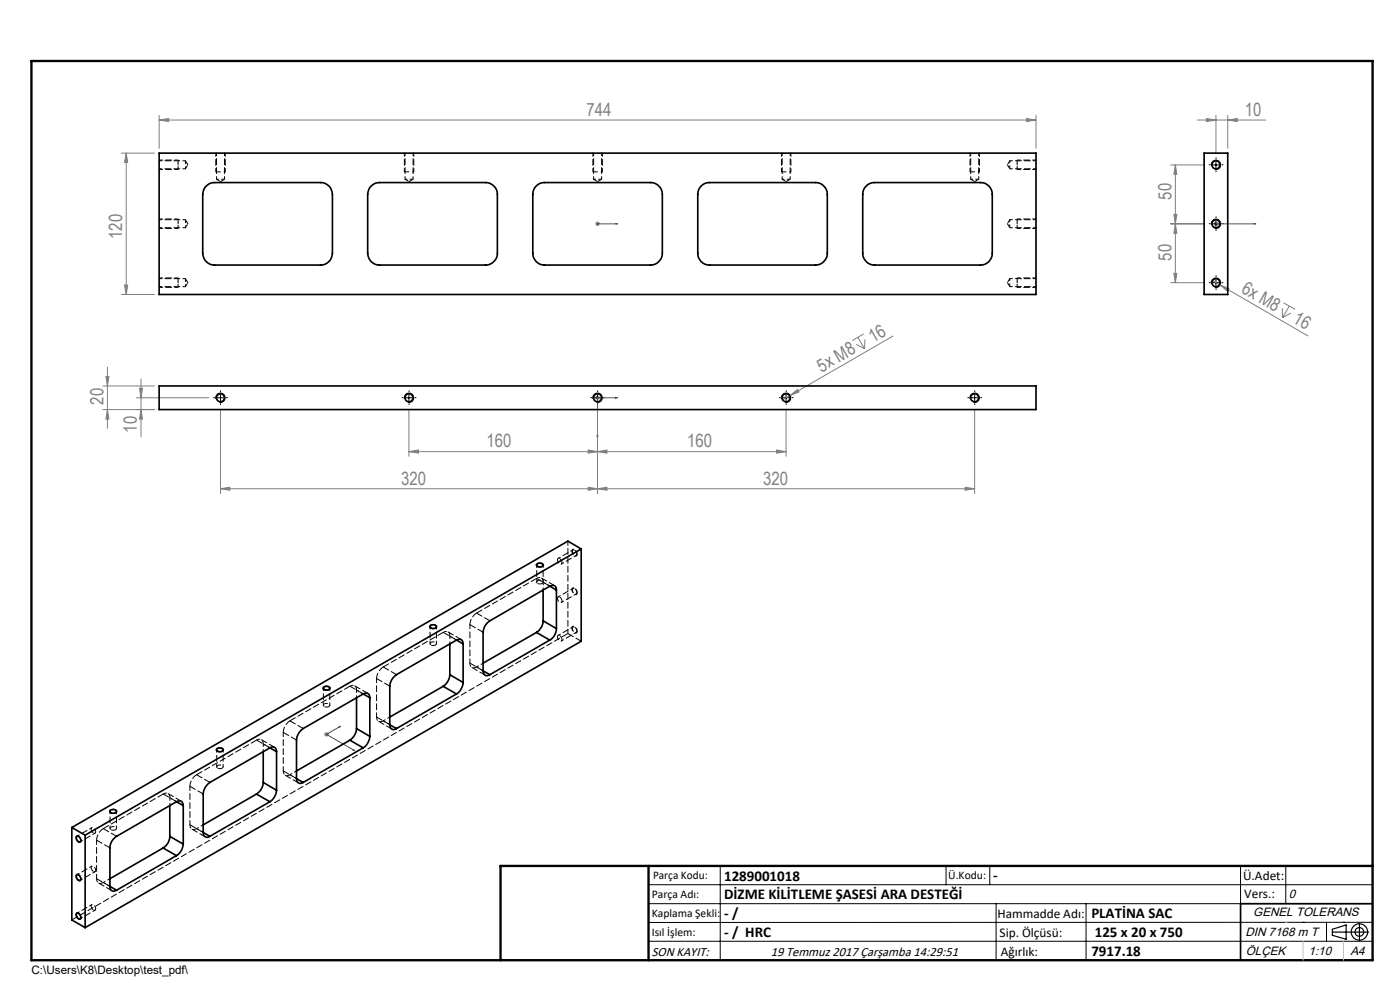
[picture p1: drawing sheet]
<svg xmlns="http://www.w3.org/2000/svg" width="297mm" height="210mm" viewBox="0 0 297 210" stroke-linecap="round" stroke-linejoin="round" font-family="sans-serif">
<g fill="none" stroke="#808080" stroke-width=".21">
<path d="M25.8 32.5h7M26.8 32.5l.3 2h-.7zM26.8 32.5v30M33.8 25.5l2-.4v.7zM33.8 25.5h186M33.8 24.5v7M217.8 25.1l2 .4-2 .3zM219.8 24.5v7M248.4 35h7.1M249.3 35l.4 2h-.7zM249.3 35v25M254 25.5h14.5"/>
<path d="M255.9 25.1l2.1 .4-2.1 .3zM258 24.5v8M260.5 25.5l2-.4v.7zM260.5 24.5v7M126.3 47.5h1M126.4 47.1l.7 .7M126.8 47v1M127.1 47.1l-.7 .7M248.4 47.5h7.1M248.4 60h7.1M249 45.5h.7l-.4 2zM249 58h.7l-.4 2z"/>
<path d="M249.3 47.5l.4 2h-.7zM257.1 59.5l1.7 1M257.5 47.5h.9M257.6 47.1l.7 .7M258 47v1M258.3 47.1l-.7 .7M22.5 79.9h.6l-.3 2zM22.8 77.9v13M25.8 62.5h7M26.4 60.5h.7l-.3 2zM181.6 73.1l1.8 .9M182 71.5l1.4 2.5"/>
<path d="M183.2 70.8l-2.4 1.4M183.5 72l-.1 2M189.4 71.3l-21.8 12.6M258.8 60.5l1.9 .7-.3 .6zM258.8 60.5l18.7 10.8M272 65.4l.1 2M272.3 64.2l2.4 1.4M273.5 64.9l-1.4 2.5M273.9 66.4l-1.8 1M21.8 86.9h11M21.8 81.9h11M22.8 86.9l.3 2h-.6z"/>
<path d="M28.9 84.4h15.4M29.6 82.4h.6l-.3 2zM29.9 80.4v12.3M29.9 86.9l.3 2h-.6zM46.8 86.8v17.9M86.7 95.8l2.1-.3v.6zM86.7 86.8v10M124.8 95.5l2 .3-2 .3zM126.3 84.4h1M126.4 84l.7 .7M126.8 83.9v1M126.8 95.8l2-.3v.6z"/>
<path d="M126.8 86.8v17.9M127.1 84l-.7 .7M164.7 95.5l2.1 .3-2.1 .3zM166.8 95.8h-80.1M166.8 86.8v10M167.6 83.9l1.6-1.3 .3 .5zM167.6 83.9l-1.7 1M206.8 86.8v17.9M46.8 103.7l2-.3v.6zM46.8 103.7h160M124.8 103.4l2 .3-2 .3zM126.8 103.7l2-.3v.6z"/>
<path d="M204.8 103.4l2 .3-2 .3zM68.8 155.8h1M68.9 155.4l.7 .7M69.3 155.3v1M69.6 155.4l-.7 .7"/>
</g>
<g fill="none" stroke="#000" stroke-width=".21">
<path d="M257 35.2a.99 .99 0 0 1 .9-1.2 .99 .99 0 0 1 1 1.1 .99 .99 0 0 1-1.2 .8M257.3 35h1.3M258 34.4v1.2M257 47.7a.99 .99 0 0 1 .9-1.2 .99 .99 0 0 1 1 1.1 .99 .99 0 0 1-1.2 .8M257.3 60h1.3M257.3 47.5h1.3M258 46.8v1.3M258 59.4v1.2M257 60.2a1 1 0 0 1 .9-1.2 1 1 0 0 1 1.1 1.1 1 1 0 0 1-1.3 .9M45.8 84.6a1 1 0 0 1 .9-1.2 1 1 0 0 1 1.1 1 1 1 0 0 1-1.3 .9M46.1 84.4h1.3M46.8 83.7v1.3"/>
<path d="M85.8 84.6a1 1 0 0 1 .9-1.2 1 1 0 0 1 1.1 1 1 1 0 0 1-1.3 .9M86.1 84.4h1.3M86.7 83.7v1.3M125.8 84.6a.99 .99 0 0 1 .9-1.2 .99 .99 0 0 1 1 1.1 .99 .99 0 0 1-1.2 .8M126.2 84.4h1.2M126.8 83.7v1.3M165.8 84.6a.99 .99 0 0 1 .9-1.2 .99 .99 0 0 1 1.1 1.1 .99 .99 0 0 1-1.3 .8M166.1 84.4h1.3M166.8 83.7v1.3M205.8 84.6a.99 .99 0 0 1 .9-1.2 .99 .99 0 0 1 1.1 1.1 .99 .99 0 0 1-1.3 .8M206.1 84.4h1.3M206.8 83.7v1.3"/>
<path d="M113.7 119.7a.97 .97 0 0 1 1.6 .2 .88 .88 0 0 1-.8 .4 .88 .88 0 0 1-.8-.6zM91.2 132.7a.91 .91 0 0 1 1.5 .3 .98 .98 0 0 1-1.6 0zM46 158.8a.79 .79 0 0 1 .8-.3 .79 .79 0 0 1 .6 .7 .89 .89 0 0 1-1.5-.3zM68.6 145.7a.99 .99 0 0 1 1.5 .3 .98 .98 0 0 1-1.6 0zM16.2 177.3a.9 .9 0 0 1 .9 .5 .9 .9 0 0 1-.1 .9 .97 .97 0 0 1-.8-1.4zM23.3 171.9a.96 .96 0 0 1 1.5 .2 .93 .93 0 0 1-1.6 0zM16.2 193.6a.9 .9 0 0 1 .9 .5 .9 .9 0 0 1-.1 .9 .97 .97 0 0 1-.8-1.4zM16.2 185.5a.87 .87 0 0 1 .9 .4 .87 .87 0 0 1-.1 1 .94 .94 0 0 1-.8-1.4zM137.6 187.7h153.6M137.6 191.7h153.6M137.6 199.7h153.6M152.8 183.7v20"/>
<path d="M200.7 183.7v4M210 183.7v4M211.3 191.7v12M230.4 191.7v12M263.2 183.7v20M272.8 183.7v8M276.4 195.6h.1M281.4 195.6v4.1M285 195.6h.1M291.2 195.6l-153.6 .1"/>
</g>
<path d="M47.7 36.5h-1.9M87.7 36.5h-1.9M127.7 36.5h-1.9M167.7 36.5h-1.9M207.7 36.5h-1.9" fill="none" stroke="#000" stroke-width=".21" stroke-dasharray="1.3 .6" stroke-dashoffset="1" stroke-linecap="butt"/>
<path d="M37.8 34.7v-.7M215.8 34.7v-.7M37.8 59.7v-.7M37.8 47.2v-.7M215.8 59.7v-.7M215.8 47.2v-.7" fill="none" stroke="#000" stroke-width=".21" stroke-dasharray="1.3 .6" stroke-dashoffset=".4" stroke-linecap="butt"/>
<path d="M37.8 36v-1M215.8 36v-1M37.8 48.5v-1M215.8 48.5v-1M37.8 61v-1M215.8 61v-1M122.5 117.6a.94 .94 0 0 0-1-1.1 .88 .88 0 0 0 0 1 .88 .88 0 0 0 .9 .4l.1-.3M122.5 133.9a.94 .94 0 0 0-1-1 .88 .88 0 0 0 0 .9 .88 .88 0 0 0 .9 .4l.1-.3M122.5 125.7a.94 .94 0 0 0-1-1 .88 .88 0 0 0 0 .9 .88 .88 0 0 0 .9 .4l.1-.3" fill="none" stroke="#000" stroke-width=".21" stroke-dasharray="1.3 .6" stroke-dashoffset=".5" stroke-linecap="butt"/>
<g fill="none" stroke="#000" stroke-width=".25">
<path d="M282.6 197.7h7.8M282.6 197.1l3-.9v3l-3-.8zM288.4 195.8v3.8M106.2 203.7h185"/>
<circle cx="288.4" cy="197.7" r="1.74"/>
<circle cx="288.4" cy="197.7" r=".93"/>
</g>
<g fill="none" stroke="#00f" stroke-width=".21">
<path d="M126.6 47.5h.3zM126.8 47.5h.1M126.8 47.5h4.2M131 47.5h-.4h.4M257.8 47.5h.3zM258 47.5h.1M258 47.5h8.4M266.4 47.5h-.4h.4M126.6 92.4h.3l-.1 .4zM130.6 84.3l.4 .1-.4 .1zM131 84.4h-4.2v8.4M71.9 154.2l.3-.2-.2 .3z"/>
<path d="M72.2 154l-2.9 1.8 5.9 3.4M74.9 159.1l.1-.1 .2 .2z"/>
</g>
<g fill="none" stroke="#000" stroke-width=".21" stroke-dasharray="15.2 1.3 1.3 1.3">
<path d="M256.7 35h-.2M258 33.7v-.2M258 36.2v.2M259.2 35h.3M256.7 60h-.2M256.7 47.5h-.2M258 58.7v-.2M258 46.2v-.2M258 48.7v.2M259.2 60h.3M259.2 47.5h.3M258 61.2v.2"/>
<path d="M45.5 84.4h-.2M46.8 83.1v-.2M46.8 85.6v.2M48 84.4h.3M85.5 84.4h-.2M86.8 83.1v-.2M86.8 85.6v.2M88 84.4h.3M125.5 84.4h-.2M126.8 83.1v-.2M126.8 85.6v.2M128 84.4h.3"/>
<path d="M165.5 84.4h-.2M166.8 83.1v-.2M166.8 85.6v.2M168 84.4h.3M205.5 84.4h-.2M206.8 83.1v-.2M206.8 85.6v.2M208 84.4h.3"/>
</g>
<g fill="none" stroke="#000" stroke-width=".21" stroke-dasharray="1.3 .6" stroke-dashoffset=".5">
<path d="M33.8 36h4M37.8 34h-4M45.8 32.5v4M47.8 36.5v-4M85.8 32.5v4M87.8 36.5v-4M125.8 32.5v4M127.8 36.5v-4M165.8 32.5v4M167.8 36.5v-4M205.8 32.5v4M207.8 36.5v-4"/>
<path d="M215.8 36h4M219.8 34h-4M33.8 48.5h4M37.8 59h-4M37.8 46.5h-4M215.8 48.5h4M219.8 59h-4M219.8 46.5h-4M33.8 61h4M215.8 61h4"/>
</g>
<path d="M37.8 35v-.3M47.8 36.5h-.1M87.8 36.5h-.1M127.8 36.5h-.1M167.8 36.5h-.1M207.8 36.5h-.1M215.8 35v-.3M37.8 60v-.3M37.8 47.5v-.3M215.8 60v-.3M215.8 47.5v-.3" fill="none" stroke="#000" stroke-width=".21" stroke-dasharray="1.3 .6"/>
<path d="M291.2 191.7h-28v12" fill="none" stroke="#000" stroke-width=".35"/>
<path d="M6.7 12.9h284.5v190.8h-284.5zM137.6 183.7v20M291.2 183.7h-185v20" fill="none" stroke="#000" stroke-width=".5"/>
<path d="M276.4 199.7v4M285 199.7v4" fill="none" stroke="#c0c0c0" stroke-width=".21"/>
<path d="M272.8 195.6h.1" fill="none" stroke="#c0c0c0" stroke-width=".25"/>
<g fill="#00f">
<path d="M130.6 47.5h.4zM126.6 47.5h.3z"/>
<path d="M257.8 47.5h.3zM266 47.5h.4z"/>
<path d="M71.9 154.2l.1 .1 .2-.3zM74.9 159.1l.3 .1-.2-.2z"/>
<path d="M130.6 84.3v.2l.4-.1zM126.6 92.4l.2 .4 .1-.4z"/>
</g>
<g fill="#808080">
<path d="M167.6 83.9l1.6-1.3 .3 .5z"/>
<path d="M258.8 60.5l1.9 .7-.3 .6z"/>
<path d="M124.8 95.5l2 .3-2 .3zM86.7 95.8l2.1-.3v.6z"/>
<path d="M255.9 25.1l2.1 .4-2.1 .3zM260.5 25.5l2-.4v.7zM46.8 103.7l2-.3v.6zM124.8 103.4l2 .3-2 .3zM126.8 95.8l2-.3v.6zM164.7 95.5l2.1 .3-2.1 .3zM126.8 103.7l2-.3v.6zM204.8 103.4l2 .3-2 .3z"/>
<path d="M217.8 25.1l2 .4-2 .3zM33.8 25.5l2-.4v.7z"/>
<path d="M22.8 86.9l.3 2h-.6zM22.5 79.9h.6l-.3 2z"/>
<path d="M26.8 32.5l.3 2h-.7zM26.4 60.5h.7l-.3 2zM249.3 35l.4 2h-.7zM249 45.5h.7l-.4 2zM249.3 47.5l.4 2h-.7zM249 58h.7l-.4 2zM29.6 82.4h.6l-.3 2zM29.9 86.9l.3 2h-.6z"/>
</g>
<g fill="none" stroke="#000" stroke-width=".35">
<path d="M33.8 32.5h186v30h-186zM43.7 39.5a2.32 2.32 0 0 1 1.8-.8h22.5a2.53 2.53 0 0 1 2.5 2.5v12.5a2.53 2.53 0 0 1-2.5 2.5h-22.5a2.53 2.53 0 0 1-2.5-2.5v-12.5a2.72 2.72 0 0 1 .7-1.7zM78.7 39.5a2.32 2.32 0 0 1 1.8-.8h22.5a2.53 2.53 0 0 1 2.5 2.5v12.5a2.53 2.53 0 0 1-2.5 2.5h-22.5a2.53 2.53 0 0 1-2.5-2.5v-12.5a2.72 2.72 0 0 1 .7-1.7zM113.7 39.5a2.32 2.32 0 0 1 1.8-.8h22.5a2.53 2.53 0 0 1 2.5 2.5v12.5a2.53 2.53 0 0 1-2.5 2.5h-22.5a2.47 2.47 0 0 1-2.5-2.5v-12.5a2.47 2.47 0 0 1 .7-1.7zM148.7 39.5a2.33 2.33 0 0 1 1.8-.8h22.5a2.53 2.53 0 0 1 2.5 2.5v12.5a2.53 2.53 0 0 1-2.5 2.5h-22.5a2.47 2.47 0 0 1-2.5-2.5v-12.5a2.47 2.47 0 0 1 .7-1.7zM183.8 39.5a2.32 2.32 0 0 1 1.7-.8h22.5a2.47 2.47 0 0 1 2.5 2.5v12.5a2.47 2.47 0 0 1-2.5 2.5h-22.5a2.53 2.53 0 0 1-2.5-2.5v-12.5a2.32 2.32 0 0 1 .8-1.7zM255.4 32.5h5.1v30h-5.1zM33.8 81.9h186v5h-186zM113.9 119.7a.78 .78 0 0 1 1.3 .2 .74 .74 0 0 1-.7 .4 .74 .74 0 0 1-.7-.5zM123.3 116.4l-105.2 60.8M123.3 116.4v19.6l-105.2 60.8M123.3 116.4l-2.8-1.6-105.3 60.7"/>
<path d="M91.3 132.7a.73 .73 0 0 1 1.2 .4 .66 .66 0 0 1-.7 .3 .66 .66 0 0 1-.5-.7zM95.4 136.6v6.5M96.8 135.8l-12.7 7.3a3.2 3.2 0 0 0-1.4 2.5v8.1M96.8 135.8a.86 .86 0 0 1 1-.1 .86 .86 0 0 1 .4 .9M96.8 135.8l1.4 .8M98.2 136.6v8.2M113.8 134.2l2.8 1.6M113.8 134.2l-11.3 6.5M115.2 131.7a2.97 2.97 0 0 1-1.4 2.5M115.2 131.7l2.8 1.6M115.2 125.2v6.5M116.6 124.3l-12.7 7.4a3.1 3.1 0 0 0-1.4 2.5v8.1"/>
<path d="M116.6 124.3a.85 .85 0 0 1 1-.1 .85 .85 0 0 1 .4 1M116.6 135.8l-12.7 7.3M116.6 124.3l1.4 .9M118 133.3a2.97 2.97 0 0 1-1.4 2.5M118 125.2v8.1M46 158.8a.72 .72 0 0 1 .8-.2 .72 .72 0 0 1 .5 .6 .78 .78 0 0 1-1.3-.2zM55.8 159.4v6.6M57.3 158.6a.86 .86 0 0 1 1-.1 .86 .86 0 0 1 .4 .9M57.3 158.6l-12.8 7.4a3.2 3.2 0 0 0-1.4 2.4v8.2M57.3 158.6l1.4 .8M58.7 159.4v8.2M68.7 145.8a.83 .83 0 0 1 1.3 .2 .75 .75 0 0 1-.7 .4 .75 .75 0 0 1-.7-.5z"/>
<path d="M74.2 157l2.8 1.6M74.2 157l-11.3 6.5M75.6 154.5a3.2 3.2 0 0 1-1.4 2.5M75.6 154.5l2.9 1.7M75.6 148v6.5M77 147.2a.86 .86 0 0 1 1-.1 .86 .86 0 0 1 .5 .9M77 147.2l-12.7 7.3a3.2 3.2 0 0 0-1.4 2.5v8.2M77 158.6l-12.7 7.4M77 147.2l1.5 .8M78.5 156.2a3.2 3.2 0 0 1-1.5 2.4M78.5 148v8.2M82.7 153.7a.86 .86 0 0 0 .4 .9 .86 .86 0 0 0 1-.1"/>
<path d="M82.7 153.7l1.4 .8M94 145.6l2.8 1.6M94 145.6l-11.3 6.5M95.4 143.1a3.2 3.2 0 0 1-1.4 2.5M95.4 143.1l2.8 1.7M96.8 147.2l-12.7 7.3M98.2 144.8a3.2 3.2 0 0 1-1.4 2.4M102.5 142.3a.88 .88 0 0 0 .4 .9 .88 .88 0 0 0 1-.1M102.5 142.3l1.4 .8M15.2 175.5l2.9 1.7M15.2 175.5v19.6l2.9 1.7M16.3 177.4a.78 .78 0 0 1 .7 1.2 .84 .84 0 0 1-.7-1.2z"/>
<path d="M18.1 177.2v19.6M23.4 171.9a.73 .73 0 0 1 1.3 .4 .78 .78 0 0 1-1.3-.3zM34.6 179.9l2.8 1.6M34.6 179.9l-11.3 6.5M36 177.4a2.97 2.97 0 0 1-1.4 2.5M36 177.4l2.9 1.7M36 170.9v6.5M37.4 170.1a.88 .88 0 0 1 1-.1 .88 .88 0 0 1 .5 .9M37.4 170.1l-12.7 7.3a2.97 2.97 0 0 0-1.4 2.5v8.1M37.4 170.1l1.5 .8M38.9 179.1a3.1 3.1 0 0 1-1.5 2.4M38.9 170.9v8.2"/>
<path d="M43.1 176.6a.86 .86 0 0 0 .4 .9 .86 .86 0 0 0 1-.1M43.1 176.6l1.4 .8M54.4 168.4l2.9 1.7M54.4 168.4l-11.3 6.6M55.8 166a3.1 3.1 0 0 1-1.4 2.4M55.8 166l2.9 1.6M57.3 170.1l-12.8 7.3M58.7 167.6a3.2 3.2 0 0 1-1.4 2.5M62.9 165.2a.86 .86 0 0 0 .4 .9 .86 .86 0 0 0 1-.1M62.9 165.2l1.4 .8M16.3 193.7a.78 .78 0 0 1 .7 1.2 .84 .84 0 0 1-.7-1.2zM16.3 185.6a.75 .75 0 0 1 .7 .4 .75 .75 0 0 1 0 .8 .8 .8 0 0 1-.7-1.2z"/>
<path d="M23.3 188a.85 .85 0 0 0 .4 .9 .85 .85 0 0 0 1-.1M23.3 188l1.4 .8M37.4 181.5l-12.7 7.3"/>
<circle cx="257.9" cy="35" r=".86"/>
<circle cx="257.9" cy="60" r=".85"/>
<circle cx="258" cy="47.5" r=".85"/>
<circle cx="46.8" cy="84.4" r=".85"/>
<circle cx="86.8" cy="84.4" r=".86"/>
<circle cx="126.8" cy="84.4" r=".86"/>
<circle cx="166.8" cy="84.4" r=".86"/>
<circle cx="206.8" cy="84.4" r=".85"/>
</g>
<g fill="none" stroke="#000" stroke-width=".21" stroke-dasharray="1.3 .6" stroke-dashoffset=".8">
<path d="M39.3 35.8v-1.7M45.9 38h1.7M85.9 38h1.7M125.9 38h1.7M165.9 38h1.7M205.9 38h1.7M214.2 34.1v1.7M39.3 48.3v-1.7M214.2 46.6v1.7M214.2 59.1v1.7M39.3 60.8v-1.7M95.4 136.6v-1.7"/>
<path d="M95.4 134.9l1.5 .9M115.2 125.1v-1.6M115.2 123.5l1.5 .8M55.8 159.4v-1.6M55.8 157.8l1.5 .8M75.6 148v-1.6M75.6 146.4l1.5 .8M81.3 152.9l1.4-.8M81.3 152.9l1.4 .8M101.1 141.5l1.4-.8M101.1 141.5l1.4 .8M36 170.9v-1.7"/>
<path d="M36 169.2l1.5 .9M41.7 175.8l1.4-.8M41.7 175.8l1.4 .8M61.5 164.3l1.4-.8M61.5 164.3l1.4 .9M21.9 187.2l1.4-.8M21.9 187.2l1.4 .8"/>
</g>
<g fill="none" stroke="#000" stroke-width=".21" stroke-dasharray="1.3 .6" stroke-dashoffset=".7">
<path d="M33.8 35.8h5.5M39.3 34.1h-5.5M45.9 32.5v5.5M47.6 38v-5.5M85.9 32.5v5.5M87.6 38v-5.5M125.9 32.5v5.5M127.6 38v-5.5M165.9 32.5v5.5M167.6 38v-5.5M205.9 32.5v5.5M207.6 38v-5.5"/>
<path d="M214.2 35.8h5.6M219.8 34.1h-5.6M33.8 48.3h5.5M39.3 59.1h-5.5M39.3 46.6h-5.5M214.2 48.3h5.6M219.8 46.6h-5.6M219.8 59.1h-5.6M33.8 60.8h5.5M214.2 60.8h5.6M113.9 119.8v3.7M119.1 119.6l3.1-1.8"/>
<path d="M121.6 116.6l-3.2 1.9M91.2 132.9v3.6M92.6 136.5v-3.6M115.2 123.5v-3.7M119.1 127.8l3.1-1.8M119.1 136l3.1-1.9M121.6 124.8l-3.2 1.8M121.6 133l-3.2 1.8M46 159v3.7M68.6 146v3.6M70 149.6v-3.6M17 178.6l3.2-1.9"/>
<path d="M19.5 175.6l-3.2 1.8M23.3 172.1v3.6M24.7 175.7v-3.6M47.3 162.7v-3.7M17 186.7l3.2-1.8M17 194.9l3.2-1.8M19.5 183.7l-3.2 1.8M19.5 191.9l-3.2 1.8"/>
</g>
<g fill="none" stroke="#000" stroke-width=".21" stroke-dasharray="1.3 .6" stroke-dashoffset=".5">
<path d="M39.3 35.8l.6-.8M39.9 35l-.6-.9M45.9 38l.9 .5M46.8 38.5l.8-.5M85.9 38l.9 .5M86.8 38.5l.8-.5M125.9 38l.9 .5M126.8 38.5l.8-.5M165.9 38l.9 .5M166.8 38.5l.8-.5M205.9 38l.9 .5M206.8 38.5l.8-.5"/>
<path d="M213.7 35l.5 .8M214.2 34.1l-.5 .9M39.3 48.3l.6-.8M39.9 47.5l-.6-.9M39.9 60l-.6-.9M213.7 60l.5 .8M213.7 47.5l.5 .8M214.2 59.1l-.5 .9M214.2 46.6l-.5 .9M39.3 60.8l.6-.8M95.4 134.9a.86 .86 0 0 0-.4-.9 .86 .86 0 0 0-1 .1M115.2 123.5a.86 .86 0 0 0-.4-.9 .86 .86 0 0 0-1 .1"/>
<path d="M55.8 157.8a.86 .86 0 0 0-.4-.9 .86 .86 0 0 0-1 .1M75.6 146.4a.86 .86 0 0 0-.4-.9 .86 .86 0 0 0-1 .1M79.9 152.1a.86 .86 0 0 0 .4 .9 .86 .86 0 0 0 1-.1M99.7 140.7a.86 .86 0 0 0 .4 .9 .86 .86 0 0 0 1-.1M36 169.2a.86 .86 0 0 0-.4-.9 .86 .86 0 0 0-1 .1M40.3 175a.86 .86 0 0 0 .4 .9 .86 .86 0 0 0 1-.1M60.1 163.5a.86 .86 0 0 0 .4 .9 .86 .86 0 0 0 1-.1M20.5 186.4a.86 .86 0 0 0 .4 .9 .86 .86 0 0 0 1-.1"/>
</g>
<g fill="none" stroke="#000" stroke-width=".21" stroke-dasharray="1.3 .6" stroke-dashoffset="-.1">
<path d="M118.7 118.5a.69 .69 0 0 1 .3 1.2 .8 .8 0 0 1-.6-1.3l.3 .1M121.9 116.7a.69 .69 0 0 1 .2 1.2 .8 .8 0 0 1-.5-1.3l.3 .1M91.4 136.8a.69 .69 0 0 0 1.2-.4 .8 .8 0 0 0-1.4 .2l.2 .2M114.1 123.8a.69 .69 0 0 0 1.1-.4 .8 .8 0 0 0-1.3 .1l.2 .3M118.7 126.7a.69 .69 0 0 1 .3 1.1 .8 .8 0 0 1-.6-1.2l.3 .1M118.7 134.8a.69 .69 0 0 1 .3 1.2 .8 .8 0 0 1-.6-1.2h.3M121.9 124.8a.69 .69 0 0 1 .2 1.2 .8 .8 0 0 1-.5-1.2h.3M121.9 133a.69 .69 0 0 1 .2 1.2 .8 .8 0 0 1-.5-1.2h.3M68.8 149.9a.69 .69 0 0 0 1.1-.4 .8 .8 0 0 0-1.3 .1l.2 .3M19.8 176.7l.2 .1a.6 .6 0 0 0 .3-.6 .6 .6 0 0 0-.4-.5l-.3-.2a.69 .69 0 0 0 .2 1.2M23.5 176a.69 .69 0 0 0 1.2-.4 .8 .8 0 0 0-1.3 .2l.1 .2M46.2 162.9a.69 .69 0 0 0 1.1-.3 .8 .8 0 0 0-1.3 .1l.2 .2"/>
<path d="M15.3 195.1l105.2-60.7M19.8 184.9h.2a.6 .6 0 0 0 .3-.6 .6 .6 0 0 0-.4-.5l-.3-.1a.69 .69 0 0 0 .2 1.2M19.8 193l.2 .1a.6 .6 0 0 0 .3-.6 .6 .6 0 0 0-.4-.5l-.3-.1a.69 .69 0 0 0 .2 1.1"/>
</g>
<path d="M101.1 130a3.1 3.1 0 0 0-1.4 2.5M61.5 152.9a3.1 3.1 0 0 0-1.4 2.5M81.3 141.5a3.1 3.1 0 0 0-1.4 2.4M21.9 175.8a3.1 3.1 0 0 0-1.4 2.4M41.7 164.3a3.1 3.1 0 0 0-1.4 2.5" fill="none" stroke="#000" stroke-width=".21" stroke-dasharray="1.3 .6" stroke-dashoffset=".1"/>
<g fill="none" stroke="#000" stroke-width=".21" stroke-dasharray="1.3 .6">
<path d="M94 134.1l-12.7 7.4M94 134.1l2.9 1.7M97.9 135.7l-2.9-1.7M99.7 132.5l2.8 1.6M101.1 130l2.8 1.7M113.8 122.7l-12.7 7.3M113.8 122.7l2.9 1.6M117.7 124.2l-2.9-1.6M123.3 136l-2.8-1.6M54.4 157l-12.7 7.3M54.4 157l2.9 1.6M58.3 158.5l-2.9-1.6"/>
<path d="M60.1 155.4l2.8 1.6M61.5 152.9l2.8 1.6M74.2 145.6l-12.7 7.3M74.2 145.6l2.9 1.6M78.1 147.1l-2.9-1.6M79.9 143.9l2.8 1.7M79.9 152.1l2.8 1.6M80.3 153l2.8 1.6M81.3 141.5l2.8 1.6M99.7 140.7l2.8 1.6M100.1 141.6l2.8 1.6M20.5 178.2l2.8 1.6"/>
<path d="M21.9 175.8l2.8 1.6M34.6 168.4l-12.7 7.4M34.6 168.4l2.9 1.7M38.5 170l-2.9-1.7M40.3 166.8l2.8 1.6M40.3 175l2.8 1.6M40.7 175.9l2.8 1.6M41.7 164.3l2.8 1.7M60.1 163.5l2.8 1.7M60.5 164.4l2.8 1.7M20.5 186.4l2.8 1.6M20.9 187.3l2.8 1.6"/>
</g>
<path d="M99.7 132.5v8.2M120.5 134.4v-19.6M60.1 155.4v8.1M79.9 143.9v8.2M20.5 178.2v8.2M40.3 166.8v8.2" fill="none" stroke="#000" stroke-width=".21" stroke-dasharray="1.3 .6" stroke-dashoffset=".4"/>
<g font-size="3.9" fill="#808080">
<text x="124.4" y="24.6">744</text>
<text x="264.1" y="24.6">10</text>
<text x="248.5" y="42.4" transform="rotate(-90 248.5 42.4)">50</text>
<text x="25.9" y="50.7" transform="rotate(-90 25.9 50.7)">120</text>
<text x="248.5" y="55.3" transform="rotate(-90 248.5 55.3)">50</text>
<text x="263.2" y="62" transform="rotate(30 263.2 62)">6x M8</text>
<text x="274.1" y="68.3" transform="rotate(30 274.1 68.3)">16</text>
<text x="185.2" y="72.7" transform="rotate(-30 185.2 72.7)">16</text>
<text x="174.3" y="79" transform="rotate(-30 174.3 79)">5x M8</text>
<text x="21.9" y="85.8" transform="rotate(-90 21.9 85.8)">20</text>
<text x="29.1" y="91.8" transform="rotate(-90 29.1 91.8)">10</text>
<text x="103.2" y="94.9">160</text>
<text x="145.8" y="94.9">160</text>
<text x="85.1" y="102.8">320</text>
<text x="161.9" y="102.8">320</text>
</g>
<g font-size="3.2">
<text x="153.6" y="186.8">1289001018</text>
<text x="153.6" y="190.8">DİZME KİLİTLEME ŞASESİ ARA DESTEĞİ</text>
<text x="210.7" y="186.6">-</text>
<text x="153.6" y="194.8">- /</text>
<text x="231.5" y="194.8">PLATİNA SAC</text>
<text x="153.6" y="198.8">- / HRC</text>
<text x="231.5" y="202.8">7917.18</text>
<text x="232.2" y="198.7">125 x 20 x 750</text>
</g>
<g font-size="2.8">
<text x="263.7" y="186.7">Ü.Adet:</text>
<text x="263.9" y="190.5">Vers.:</text>
<text x="211.6" y="194.8">Hammadde Adı:</text>
<text x="138.3" y="202.8">SON KAYIT:</text>
<text x="163.5" y="202.8">19 Temmuz 2017 Çarşamba 14:29:51</text>
<text x="212.1" y="198.7">Sip. Ölçüsü:</text>
<text x="212.3" y="202.7">Ağırlık:</text>
</g>
<g font-size="2.6">
<text x="273.4" y="190.4">0</text>
<text x="265.9" y="194.4">GENEL TOLERANS</text>
<text x="264.2" y="198.5">DIN 7168 m T</text>
<text x="264.3" y="202.6">ÖLÇEK</text>
<text x="277.6" y="202.6">1:10</text>
<text x="286.5" y="202.6">A4</text>
</g>
<g font-size="2.5">
<text x="138.3" y="190.5">Parça Adı:</text>
<text x="138.5" y="186.5">Parça Kodu:</text>
<text x="201.2" y="186.5">Ü.Kodu:</text>
<text x="138.3" y="194.5">Kaplama Şekli:</text>
<text x="138.3" y="198.6">Isıl İşlem:</text>
<text x="6.7" y="206.7">C:\Users\K8\Desktop\test_pdf\</text>
</g>
</svg>
